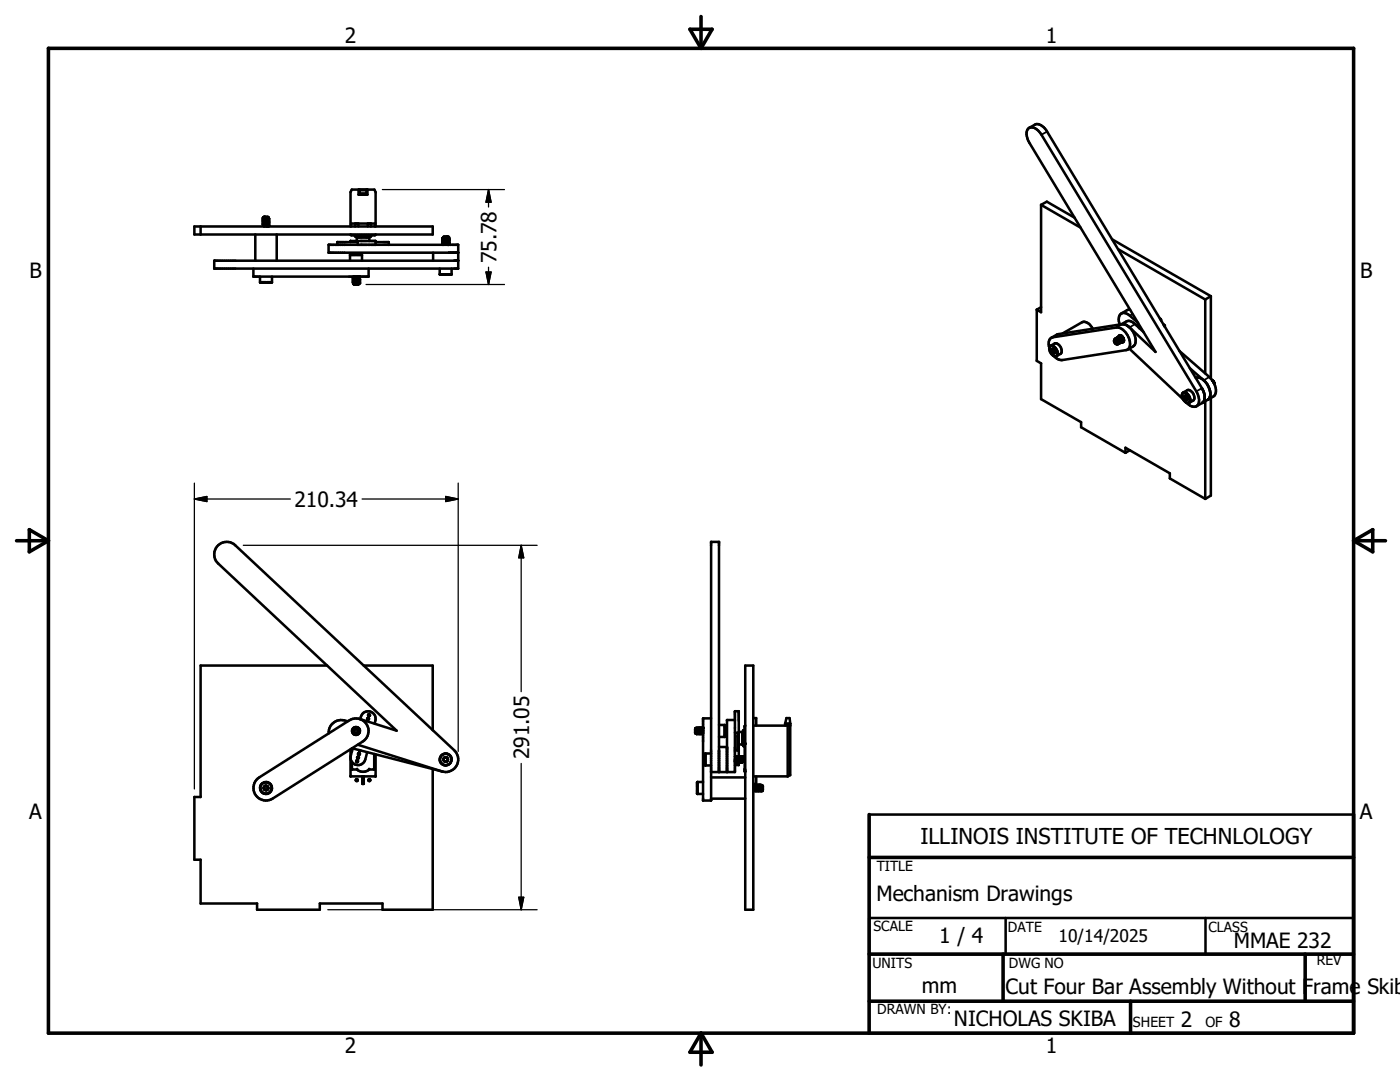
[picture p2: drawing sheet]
<svg xmlns="http://www.w3.org/2000/svg" width="279mm" height="216mm" viewBox="0 0 279 216" stroke-linecap="round" stroke-linejoin="round" font-family="sans-serif">
<g fill="none" stroke="#000" stroke-width=".51">
<path d="M71.6 38.8h1.7M71.8 38l-.2-.2v1M71.8 38.6h1.3M71.8 38h1.3M71.8 38v.6M71.8 38.6l-.2 .2M73.1 38l.2-.2v1M73.1 38v.6M73.1 38.6l.2 .2M205.4 25.5l1.1-.6a2.12 2.12 0 0 1 2.5 1.4l30.9 51.2a2.29 2.29 0 0 1 0 2.9M38.8 45.2h47.6v1.6h-47.6zM40 45.2v1.6"/>
<path d="M50.6 53.6v1.6h23v-1.6M51 46.8v5.2M51.9 56.3h2.4M51.9 55.2v1.1M52.5 43.5h.1M52.5 44l.2 .1M52.5 44.3l.2 .1M52.5 44.8l.2 .1M52.5 44.8h.1M52.5 44.5h.1M52.5 43.5l.2 .1M52.5 43.8l.2 .1"/>
<path d="M52.5 44.6l.2 .1M52.5 43.7h.1M52.5 43.4h.1M52.5 43.4v.1M52.6 45l.1 .1M52.6 43.3h.9l.1 .1M52.6 43.3l.1 .1M52.7 43.6h.1M52.7 43.9h.1M52.7 44.1v.1M52.7 44.4h.1M52.7 44.7h.1"/>
<path d="M52.7 44.9v.1M52.7 45.1v.1M52.7 45.1l.8 .1M52.7 45h-.1M52.7 44.7l-.2 .1M52.7 44.4l-.2 .1M52.7 44.2l-.2 .1M52.7 43.9l-.2 .1M52.7 43.6l-.2 .1M52.7 43.4h-.2M52.7 43.7h-.2M52.7 43.8v.1"/>
<path d="M52.7 43.3h.1M52.8 44.4h-.1M52.8 43.4h-.2M52.8 44.9l-.2 .1M52.9 44.4h.8M52.9 44.8h-.3M52.9 44h-.4M53 43.9h.7l-.2 .1M53 43.3l-.3 .1M53 44.2l-.5 .1M53.1 43.8h-.4M53.2 44.5l-.7 .1"/>
<path d="M53.2 45.1h.1M53.3 44.1l-.6 .1M53.3 44.4h-.6M53.3 44.9h-.6M53.4 43.6l-.5 .1M53.4 43.6h.3l-.2 .1M53.4 44.5h-.9M53.4 43.7h-.7M53.4 45.1h-.1M53.5 43.5l-.8 .1M53.5 43.5h.1M53.5 43.7v.1"/>
<path d="M53.5 44h.1M53.5 44.5v.1M53.5 44.8l-.6 .1M53.5 44.5l-.8 .2M53.5 44.6l-.8 .1M53.5 44.8h-.2M53.5 44h-.2M53.5 43.7l-.3 .1M53.5 44.8l.2 .1M53.5 44l-.8 .1M53.5 43.8h-.7M53.5 43.5l.2 .1"/>
<path d="M53.5 43.8l.2 .1M53.5 44l.2 .1M53.5 44.6l.2 .1M53.5 43.4l-1 .1M53.6 44.7l-1.1 .1M53.6 43.9l-1.1 .1M53.6 43.4h-.1M53.6 43.4l-.1 .1M53.6 44.2l-1.1 .1M53.7 44.7h-.6M53.7 44.4l-.3 .1M53.7 44.2l-.4 .1"/>
<path d="M53.7 44.2h-.6M53.7 44.9l-1 .1M53.7 44.7h.1M53.7 44.4h.1M53.7 44.1h.1M53.7 43.9h.1M53.7 43.9h-.1M53.7 43.6h.1M53.7 44.7l-.2 .1M53.7 44.4l-.2 .1M53.7 43.6h-.2M53.7 44.1v.1"/>
<path d="M53.7 44.9l-.4 .2M54.3 55.2v1.1M55.2 46.8v5.2M67.3 48.8v-.5h4.1v.5M69.8 50.9h2.4M69.8 50.9v1.1M70 45.2v-6.9l.2-.5h4.5l.3 .5v6.9M70 48.3v-.2h5v.7M70 46.8l.1 .1h4.7l.2-.1M70.1 45.2v-.6h4.7v.6M70.4 55.3l.2 .2M70.4 55.6h.1"/>
<path d="M70.4 55.9h.1M70.4 56.1l.2 .2M70.4 56.4h.1M70.5 55.3h.1M70.5 55.9h1M70.5 56.4l.1 .1M70.5 55.6l.1 .1M70.5 56.6l.1 .2h.9v-.1M70.5 56.4h.2M70.5 56.4h.1M70.5 55.6h.1M70.6 55.9h-.1"/>
<path d="M70.6 55.7v.1M70.6 56.3h.1M70.6 56.5l-.1 .1M70.6 55.2l-.1 .1M70.6 55.5l-.1 .1M70.6 55.8l-.1 .1M70.6 56.3l-.1 .1M70.7 55.2h-.1M70.7 56.7h.1M70.8 56l-.3 .1M70.8 55.4l-.2 .1M70.8 46.9l.1 .3h3.1l.1-.3"/>
<path d="M70.8 56.7h.4M70.8 56.7h.1M70.9 44.6v.6M70.9 55.3h-.4M70.9 56.5h-.3M71 56.1h-.5M71.1 47.2v.1h2.7v-.1M71.1 56.3l-.4 .1M71.1 55.5l-.6 .1M71.2 48.1v-.7h2.5v.7M71.2 55.8l-.7 .1M71.2 55.4l-.6 .1"/>
<path d="M71.4 55.6l-.8 .2M71.4 56.4l-.8 .1M71.4 55.9l-.5 .1M71.4 56.7h.1M71.5 56.7h-.1M71.5 56.2l-.9 .1M71.5 56.7h-.4M71.5 55.4h-.6M71.5 55.3l.2 .2M71.5 55.9l.2 .1M71.5 55.3l-.2 .1M71.5 56.1l-.9 .2"/>
<path d="M71.5 55.6l-.9 .1M71.5 56.6l-.7 .1M71.5 56.4l-.5 .1M71.5 55.9h-.1M71.5 55.3v.1M71.5 55.6l.2 .1M71.5 56.1l.2 .2M71.5 56.4l.2 .1M71.5 56.7h.1M71.5 44.6v.6M71.6 55.2l-1.1 .1M71.6 56.6h-.1"/>
<path d="M71.6 55.5h-.4M71.6 55.5h.1M71.6 55.5l-1 .1M71.6 56l-1 .1M71.6 56.3l-1 .1M71.6 55.2l-.5 .1M71.6 55.7l-.3 .1M71.6 56.3h-.3M71.6 56.3h.1M71.6 56.5l-.1 .1M71.6 56.6h-1.1M71.7 55.8h-1.1"/>
<path d="M71.7 56l-.5 .1M71.7 55.2h-.1M71.7 56.5l-.1 .1M71.7 55.2l-.2 .1M71.7 55.5l-.2 .1M71.7 55.8l-.2 .1M71.7 56l-.2 .1M71.7 56.3l-.2 .1M71.7 56.6l-.2 .1M71.8 47.3v.1M72.2 50.9v1.1M73.2 47.3v.1"/>
<path d="M73.4 44.6v.6M74 44.6v.6M75 48.3h2.6v.5M86.4 50.4v1.6M87.8 53.6v1.1M87.8 54.7h2.3M88.3 47.5v.1M88.3 48.1l.2 .1M88.3 48.3h.1M88.3 48.6h.1M88.3 48.8h.1M88.3 48l.1 .1"/>
<path d="M88.3 47.6l.2 .1M88.3 47.8l.2 .1M88.3 48.6l.2 .1M88.4 48.3l.1 .1M88.4 47.3l.9-.1 .2 .2M88.4 47.3l.1 .1M88.5 48.6h-.1M88.5 47.7h.1M88.5 47.9h.1M88.5 48.4v.1M88.5 48.5l-.2 .1 .9-.1M88.5 47.4l-.2 .1h1"/>
<path d="M88.5 48.7h.1M88.5 48.7l-.2 .1M88.5 48.2l-.2 .1M88.5 47.9l-.2 .1M88.5 47.7l-.2 .1M88.5 47.6v.1M88.6 47.7h-.1M88.6 47.9h-.1M88.6 47.3l-.1 .1M88.6 47.5h-.3M88.7 47.8h-.3M88.7 48.2h-.2"/>
<path d="M88.7 47.7h.8l-.1 .1M88.7 48.4h-.2M88.8 48l-.4 .1M88.8 47.3l-.3 .1M88.8 48.7h-.2M88.9 48.3h-.6M88.9 47.3h.3h-.1M88.9 48.8h-.2M89 47.6l-.4 .1M89 47.3h-.3M89.1 48.1l-.6 .1M89.3 48.4h-.5"/>
<path d="M89.3 47.5l-.2 .1M89.3 48.1h-.1M89.3 48.1h-.6M89.3 48.1h.1M89.3 47.6h.1M89.3 47.3l-.4 .2M89.3 48.4l-.8 .1M89.3 47.3h-.9M89.3 47.6h-.8M89.3 48.6l-.8 .1M89.4 48.6h-.5M89.4 48.1l.1 .1"/>
<path d="M89.4 48.6l.1 .1M89.4 48.3h-.1M89.4 47.8l-.8 .1M89.4 47.7l-1.1 .1M89.4 47.3h-.1M89.4 47.8l-.9 .1M89.4 48.3l-.1 .1M89.4 48.6h-.1M89.4 47.8h.1M89.4 48v.1M89.4 48.3h.1M89.4 48.6h.1"/>
<path d="M89.4 47.6h.1M89.4 47.8l.1 .1M89.4 48.3l.1 .1M89.4 48h-1M89.5 48.2l-1.1 .1M89.5 48.7l-.5 .1M89.5 47.4l-.9 .1M89.5 48.4l-.3 .1M89.5 47.7h-.1M89.5 47.4l-.1 .1M89.5 48.7l-1.1 .1h.2M89.5 48.5h-1"/>
<path d="M89.5 47.6v.1M89.5 47.9v.1M89.5 48.2h-.4M89.5 48h-.5M89.5 48.7l-.1 .1M89.5 48.5l-.1 .1M89.5 48.2l-.1 .1M89.5 48l-.1 .1M90.1 53.6v1.1M91.4 50.4h-25.8v-1.6h25.8v4.8h-48.6v-1.6h48.6M207.8 40.9l1.1-.7 5.6 3.2M207.8 40.9l7.9 4.5"/>
<path d="M207.8 40.9v21.4l-.9-.5M221.9 47.8l19.8 11.3M223.2 49.7l17.3 10.1M240.5 59.8v14.7M241.7 59.1l-1.2 .7M241.7 59.1v16.4M206.9 61.8v10.2l.9 .5v7.1l8 4.6v1.1l8.8 5.1M207.8 61.3l-.9 .5M209.5 69.2a.77 .77 0 0 1 1.3 .4 .92 .92 0 0 1-.2 1.5l-.4-.1M209.5 69.2a1.57 1.57 0 0 0 .8 1.8M209.5 69.2a.89 .89 0 0 1 1.4 .7 .64 .64 0 0 1 .1 .8 .64 .64 0 0 1-.7 .3M209.7 69l.8-.5a1.37 1.37 0 0 1 1.2 2.1l-.9 .5"/>
<path d="M209.9 67.4l12.9-2.1a3.1 3.1 0 0 1 2.7 2.9 1.22 1.22 0 0 1-.8 1.7l-12.7 1.9-.9-.2-.7-.5M209.9 69.8l.1 .4M210 70.2l.3 .3M210.1 69.6l-.2 .2M210.1 69.6l.3 .3 .1 .4M210.1 69.6v.1M210.1 69.7l-.2 .1M210.2 69.7l-.3 .1M210.4 70.4l-.1 .1M210.5 70l-.5 .2M210.5 70.3l-.2 .2M210.5 70.3v.1"/>
<path d="M210.5 70.2v.1M218.1 65.6a1.92 1.92 0 0 0-2.2-1.3l-3.8 2.2M222.4 67.9l.3-.1 .4 .3M222.5 67.8l.3 .2M222.5 67.8l-.1 .1M222.5 67.8l.3 .1M222.6 68.6l.3 .1M222.7 67.5h.2M222.7 67.5l-.1 .1M222.8 67.9l.2 .5M222.8 68l.2 .4M222.8 67.5h.1"/>
<path d="M222.9 67.6l-.4 .1M222.9 67.4h.2M222.9 67.4l-.1 .1M222.9 67.5l.1 .1M222.9 67.4l-.2 .1M222.9 67.4l.2 .1M223 67.6l.1 .1M223 67.6l.3 .3M223 67.4h-.1M223 68.4l-.1 .3M223 68.4v.1M223.1 67.3h.1"/>
<path d="M223.1 67.4l.3 .3M223.1 67.3l-.1 .1M223.1 68l.1 .1M223.1 68a.38 .38 0 0 0-.5-.4 .38 .38 0 0 0-.3 .5l.3 .5a.33 .33 0 0 0 .4-.3 .33 .33 0 0 0-.3-.4l-.4 .1M223.1 67.5l.3 .2M223.1 67.9v.1M223.1 68.1l.1 .2M223.2 67.3l.3 .2 .3 .4M223.2 68.1v.3M223.2 67.3h-.1M223.2 67.3a.84 .84 0 0 1 .6 .9M223.2 67.8l.1 .1"/>
<path d="M223.2 68.1v.1M223.2 67.2l.1-.2a.8 .8 0 0 1 1 .9M223.2 68.3v.3M223.2 68.6l-.3 .1M223.2 67.2l.3 .1 .4 .4M223.2 68.5l-.1 .1M223.2 67.2v.1M223.3 67.9l.1 .5M223.3 67.9l.1 .2M223.3 68.5l-.1 .1M223.4 67.2l-.2 .1M223.4 67.7l.2 .3"/>
<path d="M223.4 67.7l.2 .6M223.4 68v.1M223.4 68.5h-.1M223.4 68.1v.2M223.4 68.4v.1M223.4 67.2l.4 .3M223.5 67.1l-.1 .1M223.5 67.8l.1 .2M223.6 68v.3M223.6 68.3l-.2 .2M223.6 67.6l.2 .4-.1 .3M223.6 68.3l-.1 .1"/>
<path d="M223.6 67.1l.3 .2M223.6 67.1l-.2 .1M223.6 67.1l.2 .2M223.7 68.3l-.1 .1M223.7 67.4l.3 .5M223.8 64.7l1-.5a1.53 1.53 0 0 1 1.7 .5l1.7 1.6M223.8 67.5v.1M223.8 68.2l-.1 .1M223.8 67l.1 .1M223.8 67.1h-.3h.1M223.8 67.1l.1 .1M223.9 67.3l.1 .1"/>
<path d="M223.9 67.6v.1M223.9 67.7v.1M223.9 68.2l-.1 .1M223.9 67.2l.3 .4M223.9 67.4l.3 .4M223.9 67.3l.3 .4M223.9 67.8v.3M223.9 68.1v.1M224 67.4l.2 .5M224 67.9l-.1 .3M224.1 68.1h-.1M224.1 68l-.2 .1"/>
<path d="M224.2 67.9l-.1 .1M224.2 67.9l-.1 .2M224.2 67.6h.1M224.2 67.6v.2M224.2 67.8l.1 .1M224.2 67.8v.1M224.3 67.8h-.1M224.3 67.9l-.1 .4h-.4M224.4 64.7l1 .6 5.2 4.9-25.2-41.7a2.43 2.43 0 0 1-.1-2.9 1.81 1.81 0 0 1 2.3 1l31.2 51.5a2.38 2.38 0 0 1 .1 2.9 1.54 1.54 0 0 1-2.1-.6M224.4 64.7l-13.3 2-1.6 1-.2 .7 .1 1M224.4 64.7a3.5 3.5 0 0 1 2.1 4.1l-1.5 1M225.4 69.6l10.7 10.1"/>
<path d="M225.5 61.8l-.6 .1-1.1 .7M226.7 64.8l.2 .1M226.8 64.9h.1M226.8 64.9l.6 .6M226.9 64.9l.5 .6M227.1 64.4l-1.6-1.4a1.27 1.27 0 0 0-2.1-.1l-.1 .8 .2 1.1M231.5 63.6l.2 .3M232.4 65.1l-.2-.4 .3 .2v.3M235.4 70l5.9 5.2a3.3 3.3 0 0 1 1.2 3.6l-1.5 1M236 78.5a.82 .82 0 0 1 1.2 .5 .82 .82 0 0 1-.2 1.4h-.2M236.1 78.3l.8-.4a1.37 1.37 0 0 1 1.2 2l-.8 .5M236.4 79.3l.2 .4"/>
<path d="M236.5 79h.1M236.5 79l-.1 .3M236.6 79.7l.3 .1M236.6 79l.4 .5M236.6 79h.1l-.3 .3M237 79.6l-.1 .2M237 79.6l-.1 .1M237 79.4l-.4 .3M237 79.5v.1M237.5 73.5l3.2 2.9M238.6 75.4a2.76 2.76 0 0 1 2.8 2.3l.1 .3M240.9 76.6a2.42 2.42 0 0 1 .1 3.2"/>
<path d="M241 79.8l-1.1 .6M241.5 78.3v.4M241.7 79.4v19.5l-1.2 .6M242 75.9l.3 .3M242 76l.1 .1M242 76l.2 .2M242 76h.1M242.1 76.1l.1 .1M242.2 76.1l.1 .3M242.2 76.2l.1 .2M242.2 76.2l.1 .3v-.1M242.3 76.4h.1"/>
<path d="M224.6 90.4v-1.1l8.9 5.1v1.1l7 4M225.5 89.8l-.9 .6M236.7 80.3a.56 .56 0 0 0 .7 0 .56 .56 0 0 0 .2-.7 1.27 1.27 0 0 0-1.5-1.2 1.47 1.47 0 0 0 .7 2M239.9 80.4l-1.1 .7M240.5 80v19.5M65.3 132.8h-25.3v26.2h-1.2v12.5h1.2v8.8h11.3v1.2h12.5v-1.2h12.5v1.2h10.1v-28.1M72.6 132.8h13.8v12.9M148.7 132.8h1.6v48.7h-1.6zM51.2 155.6l.5-.5 18-11.4a2.5 2.5 0 0 1 3.5 .8 2.5 2.5 0 0 1-.8 3.5l-18 11.3a2.5 2.5 0 0 1-3.2-.4 2.5 2.5 0 0 1 0-3.3zM52.6 157.2l.2 .4M52.8 157.6l.4 .1M52.9 156.8l-.3 .4"/>
<path d="M52.9 156.8l.5 .1M53.4 156.9l.1 .4M53.5 157.3l-.3 .4M69.4 143.9a2.61 2.61 0 0 0-3.8 2.4M70 149.5v5.4h5M70 154.9h.1M70.1 154.8l-.1 .1M70.2 149.9v-.6l18.1 4.7M70.2 152v1.5h1M70.3 153.4l-.1 .1M70.4 149.3l-.4 1.5a1.5 1.5 0 0 0 1.1 1.8 1.5 1.5 0 0 0 1.8-1.1l.4-1.4M70.9 145.4a.41 .41 0 0 0-.2 .7 .41 .41 0 0 0 .7 0 .41 .41 0 0 0-.3-.7"/>
<path d="M70.9 145.4l-.2 .1 .3-.2 .5 .2M71 145.2a.61 .61 0 0 0-.5 .8 .61 .61 0 0 0 .8 .4 .61 .61 0 0 0 .3-.9M71 145.2l.6 .3M71.1 145.2a.55 .55 0 0 0-.7 .5 .55 .55 0 0 0 .5 .6 .55 .55 0 0 0 .6-.4l-.2-.4-.4-.1M71.2 153.5a1.89 1.89 0 0 0 2.5 0M71.3 153.4l-.1 .1M71.5 145.5h.1M71.7 149.7l.1 .2 .2-.1M71.8 143.5l7.4 2.3-35.7-33.4a2.49 2.49 0 0 1-.1-3.5 2.49 2.49 0 0 1 3.6-.1l43.7 40.9a2.51 2.51 0 0 1 .4 3.1 2.51 2.51 0 0 1-2.9 1.1l-16.8-5.3M71.9 143.5a1.53 1.53 0 0 1 1.7-1.6 1.53 1.53 0 0 1 1.3 1.9l-.1 .6M72.3 154.9v1.5h.3v-1.5M72.3 156h.3"/>
<path d="M72.3 154.9v1.5M73.6 153.4l.1 .1M73.7 153.5h.1M74.6 153.4l.1 .1M74.7 150.5v3h-1M74.8 154.8l.2 .1M75 150.5v4.4M88.5 151.6l.3 .4M88.6 151.2l-.1 .4M89.1 151.1l-.5 .1M89.1 151.1l.3 .4M89.2 151.9l-.4 .1"/>
<path d="M89.4 151.6l-.2 .3M89.4 151.5l-.2 .4M89.8 152.3a1.13 1.13 0 0 0-.5-1.8 1.13 1.13 0 0 0-1.5 1.2 1.13 1.13 0 0 0 1.8 .8M138.7 145.4v.9h.2M138.8 145.4h.1M138.8 145.4v.1M138.8 145.6v.3M138.8 145.4v.9M138.8 145.5l.1 .8M138.8 145.3v.1M138.9 145.3v.2M138.9 146v.3"/>
<path d="M138.9 146.3h.1M138.9 145.2l-.1 .1M138.9 146.3l.1 .1M138.9 145.3l.1 1M138.9 145.3l.1 .1M138.9 145.2l.1 .2M139 145.7v.7M139 145.4h.1M139 145.4l.1 .9M139 146.3v.1M139 146.4v.1M139.1 145.4l.1 .9"/>
<path d="M139.1 146.4l-.1 .1M139.1 145.2h.1M139.1 146.3h.1M139.1 145.2l-.1 .2M139.2 145.2v.2M139.2 146.3l-.1 .1M139.2 156h1.1M139.2 158.4h1.1M139.2 145.3h.1M139.2 145.3v.8M139.2 156v2.4M139.2 145.2l.1 .2"/>
<path d="M139.2 145.5l.1 .9-.1-.1M139.3 146.2v.3M139.3 145.4h.1M139.3 145.4v.3M139.3 145.4l.1 .8M139.4 145.8v.5M139.4 146.3h.1M139.4 145.3h.1M139.4 146.2v.1M139.4 146.3l-.1 .1M139.4 145.2l-.1 .2M139.4 146.3l.1 .1"/>
<path d="M139.4 145.2l.1 .2M139.5 145.4v.8M139.5 145.3v.6M139.5 146.2v.2M139.5 146.1l.1 .3M139.5 145.4h.1M139.5 145.4l.1 .2M139.6 145.4l.1-.2 .1 .2M139.6 145.4l.1 .9M139.6 145.7l.1 .6M139.7 146.3l-.2 .1M139.7 146.3h.1"/>
<path d="M139.7 145.3v.2M139.7 146.3l.1 .1M139.7 145.3h.1M139.7 145.3l.1 .9M139.8 145.5v.9M139.8 146.2v.3M139.8 146.4h.1M139.9 145.4v-.2l.2 .2M139.9 145.4v.3M139.9 145.4v.9M139.9 145.8l.1 .5M139.9 146.3h.1"/>
<path d="M140 145.3v.1M140 146.3h.1M140 146.3l-.1 .1M140 145.3h.1M140 146.3l.1 .1M140 145.4v.8M140 145.3v.8M140 146.2l.1 .2M140.1 146.1v.3M140.1 145.4h.1M140.1 145.4l.1 .8M140.1 145.4l.1 .9"/>
<path d="M140.1 146.4v.1M140.2 146.3h.1M140.2 145.3v.1M140.2 146.2v.1M140.2 146.3l-.1 .1M140.2 145.2l-.1 .2M140.2 145.4l.1 .4M140.2 146.3l.1 .1M140.3 145.4v.1M140.3 145.2v.2M140.3 145.6v.1M140.3 146.1v.1"/>
<path d="M140.8 150.3v2.4M140.8 152.7h1.1M140.8 150.3h1.1M141.9 143.3h-1.6v16.4h1.6v-51.6h1.6v46M141.9 155.1h6.8M141.9 159.4h6.8M143.5 149.1h1.6M143.5 144.7h1.1M143.5 147h1.1M144.6 144.7v2.3M146.7 146.2h.5v3.5h-.5M146.7 143.7h-1.6v10.4"/>
<path d="M146.7 151.8v.1M146.7 151.5v.1M146.7 151.7v.3M146.7 152h.1M146.7 151l.1 .3M146.7 150.9v.1M146.7 152v.1M146.7 151l.1 .9M146.7 152l.1 .2 .2-.2M146.7 151l.1 .1M146.8 151.5v.6M146.8 152.1h.1"/>
<path d="M146.8 151.1l.1 .5M146.8 152l.1 .1M146.8 151.1h.1M146.9 151.1h.1M146.9 151.1l.1 .8M146.9 151.7l.1 .2M147 151v.2M147 151.9v.1M147 152l.1 .2 .2-.2M147 151h.1M147 151l.1 .9M147 150.9l-.1 .2"/>
<path d="M147 151l.1 .1M147.1 151.2v.9M147.1 152.1h.1M147.1 151.9v.2M147.2 151.1v.8M147.2 151.1v.3M147.2 151.5l.1 .4M147.2 150.9h.1M147.2 151.9l.1 .1M147.2 150.9v.2M147.3 151v.1M147.3 152h.1"/>
<path d="M147.3 151.9v.1M147.3 150.9v.7M147.3 151h.1M147.3 152l.1 .2M147.3 151l.1 .1M147.3 151.1l.1 1v-.3M147.4 151.1l.1 .9M147.4 152.2h.1M147.4 151.1h.1M147.4 152.1v.6h-.7M147.4 146.1h.7v2.4h-.7M147.4 151.1v-9.2h-.7v12.2h-4.8"/>
<path d="M147.5 152h.1M147.5 150.9l-.1 .2M147.5 152l-.1 .2M147.5 151l.1 .2M147.5 152l.1 .2 .2-.2M147.6 151.3v.6M147.6 151.8v.3M147.6 152.1h.1M147.6 152l.1 .1M147.6 151.1h.1M147.7 151.1l-.1-.1v.7M147.7 151.1l.1 .8"/>
<path d="M147.8 150.9h.1M147.8 151.9v.1M147.8 152h.1M147.8 150.9l-.1 .2M147.8 151v.1M147.8 152l.1 .2M147.8 151h.1M147.8 151l.1 .1M147.8 151.1l.1 .6M147.8 151.2l.1 .9M147.9 151.8v.3M147.9 152.2h.1"/>
<path d="M147.9 151.1l.1 .3M147.9 151.1h.1M147.9 151.1l.1 .8M148 151.5v.4M148 151.9v.1M148 151h.1M148 152h.1M148 151.9l.1 .1M148 150.9l-.1 .2M148 152l-.1 .2M148.1 152v.1M148.1 151v1.1"/>
<path d="M148.1 151l.1 .2M148.1 151l.1 .1M148.1 152.1h.1M148.1 146.6h.1M148.1 148h.1M148.2 151.1h.1M148.2 151.2v.3zM148.2 151.1v.1M148.2 151.1l.1 .8-.2 .2M148.3 145.9h-.1v2.8h.1M148.6 153.5h.1M148.6 145.7h-.3v3.2h.3"/>
<path d="M148.7 148.4h.1M148.7 144.8l-.1 .1v9.1h.1M150.3 154.9h6.9M150.3 144.8h7.4M150.3 143.3h.6v1.5M150.3 157.7h.1M150.3 156.8h.1M150.4 156.8v.9M150.4 156.8v.1M150.4 157.7h.1M150.4 156.8l.2 .9M150.4 157l.1 .7"/>
<path d="M150.4 157.5l.1 .2M150.4 157.2v-.1v.2M150.4 157.3l.1 .1M150.5 157.7l.1 .1M150.6 156.7v1.1M150.6 156.7l-.2 .1M150.6 156.7v.1M150.6 156.8l.1 .1M150.6 156.8h.1M150.7 156.8l.1-.2v.2M150.7 156.8h.1M150.7 156.9l.1 .8"/>
<path d="M150.7 156.8v.5M150.7 157.4l.1 .3M150.8 157.7l-.2 .1M150.8 157.7h.1M150.8 157.7l.1 .1 .1-.1M150.8 157l.1 .8M150.9 157.7v.1M150.9 157.8h.1M150.9 156.8h.1M150.9 154.9v1.5h-.6M150.9 156.8l-.1-.2 .1 1M150.9 156.8l.1 .8"/>
<path d="M151 156.6h.1M151 157.7h.1M151 156.6l-.1 .2M151 156.6l.1 .2M151 157.6v.1M151 157.7l.1 .1M151.1 156.6v.1M151.1 156.7h.1M151.1 156.6l.1 .2M151.1 156.7v.7M151.1 156.9v.9M151.1 157.6l.1 .2"/>
<path d="M151.2 157.8h.1M151.2 156.8v.3M151.2 156.8h.1M151.2 156.8l.1 .8M151.2 157.2l.1 .4M151.3 157.6v.1M151.3 157.7h.1M151.3 157.7l-.1 .1M151.3 156.7l-.1 .1M151.3 157.7l.1 .1 .2-.1M151.3 156.7l.1 1.1M151.4 157.8h.1"/>
<path d="M151.4 156.8l-.1-.2 .2 1.2M151.4 156.8l.1 .5M151.4 156.8h.1M151.5 156.8l.1-.2v.2M151.5 156.8h.1M151.5 156.8l.1 .8M151.5 157.4l.1 .2M151.6 156.6h.1M151.6 157.6v.1M151.6 157.7l.1 .1 .1-.1M151.6 156.6v.1M151.6 156.7l.1 .9"/>
<path d="M151.6 156.6l.1 .2M151.6 156.9l.1 .9M151.7 157.8h.1M151.7 157.6v.2M151.7 156.8h.1M151.7 156.8l.1 .8M151.7 156.8l.1 .3M151.8 157.2v.4M151.8 156.6h.1M151.8 157.6v.1M151.8 156.6l-.1 .2M151.8 156.6l.1 .1"/>
<path d="M151.8 157.7h.1M151.8 157.6l.1 .1M151.9 156.6v.7M151.9 156.6v.1M151.9 157.7l.1 .1M151.9 156.6l.1 .2M151.9 156.8l.1 1-.1-.3M152 157.8h.1M152 156.8l.1 .9M152 156.8h.1M152 156.8l.1 .8M152.1 156.7h.1"/>
<path d="M152.1 156.7l.1 .1v.9M152.1 156.7l-.1 .1M152.1 156.7l.1 1M152.1 157.7h.1M152.1 157.7l-.1 .1M156.7 144.4l.2-1.1h.7l.1 1.1M156.7 144.4v.4M156.7 144.4h1M157.2 144.8v10.1M157.7 144.4v10.3l-.5 .2M173.5 162.5h96.6M173.5 183.2h96.6v7.2h-96.6z"/>
<path d="M200.7 183.2v7.2M240.6 183.2v7.2M173.5 206.2h96.6"/>
<circle cx="53.1" cy="157.2" r="1.13"/>
<circle cx="53.1" cy="157.2" r="1.19"/>
<circle cx="71" cy="145.8" r=".8"/>
<circle cx="71" cy="145.9" r=".73"/>
<circle cx="71.2" cy="155.7" r=".2"/>
<circle cx="71.3" cy="151.9" r=".19"/>
<circle cx="71.4" cy="151.2" r=".19"/>
<circle cx="71.6" cy="150.4" r=".19"/>
<circle cx="73.5" cy="143.4" r=".19"/>
<circle cx="73.7" cy="142.7" r=".19"/>
<circle cx="73.7" cy="155.7" r=".2"/>
<circle cx="88.9" cy="151.5" r="1.19"/>
</g>
<g fill="#000">
<circle cx="52.5" cy="44.6" r=".25"/>
<circle cx="52.5" cy="44.3" r=".25"/>
<circle cx="52.5" cy="43.8" r=".25"/>
<circle cx="52.6" cy="45" r=".25"/>
<circle cx="53.5" cy="45.1" r=".25"/>
<circle cx="70.5" cy="55.6" r=".25"/>
<circle cx="70.5" cy="56.4" r=".25"/>
<circle cx="70.5" cy="56.2" r=".25"/>
<circle cx="70.6" cy="55.2" r=".25"/>
<circle cx="71.5" cy="56.7" r=".25"/>
<circle cx="71.7" cy="56.3" r=".25"/>
<circle cx="71.7" cy="56" r=".25"/>
<circle cx="71.7" cy="55.7" r=".25"/>
<circle cx="71.7" cy="55.2" r=".25"/>
<circle cx="71.7" cy="56.5" r=".25"/>
<circle cx="88.3" cy="48.3" r=".25"/>
<circle cx="88.3" cy="47.8" r=".25"/>
<circle cx="88.3" cy="47.5" r=".25"/>
<circle cx="88.3" cy="48.6" r=".25"/>
<circle cx="88.3" cy="48" r=".25"/>
<circle cx="88.4" cy="47.3" r=".25"/>
<circle cx="88.5" cy="47.4" r=".25"/>
<circle cx="89.4" cy="47.3" r=".25"/>
<circle cx="89.4" cy="48.8" r=".25"/>
<circle cx="89.5" cy="47.4" r=".25"/>
<circle cx="89.5" cy="47.7" r=".25"/>
<circle cx="89.5" cy="48.7" r=".25"/>
<circle cx="89.5" cy="47.9" r=".25"/>
<circle cx="89.5" cy="48.2" r=".25"/>
<circle cx="89.5" cy="48.4" r=".25"/>
<circle cx="223.7" cy="68.3" r=".25"/>
<circle cx="138.8" cy="145.4" r=".25"/>
<circle cx="138.8" cy="146.4" r=".25"/>
<circle cx="138.9" cy="145.2" r=".25"/>
<circle cx="139.4" cy="145.2" r=".25"/>
<circle cx="139.7" cy="145.2" r=".25"/>
<circle cx="140.2" cy="145.2" r=".25"/>
<circle cx="146.7" cy="150.9" r=".25"/>
<circle cx="147" cy="150.9" r=".25"/>
<circle cx="147.2" cy="152.2" r=".25"/>
<circle cx="147.4" cy="152.2" r=".25"/>
<circle cx="147.5" cy="150.9" r=".25"/>
<circle cx="147.9" cy="152.2" r=".25"/>
<circle cx="148" cy="150.9" r=".25"/>
<circle cx="148.2" cy="151.1" r=".25"/>
<circle cx="148.6" cy="153.9" r=".25"/>
<circle cx="148.6" cy="148.4" r=".25"/>
<circle cx="150.5" cy="157.7" r=".25"/>
<circle cx="150.7" cy="157.8" r=".25"/>
<circle cx="150.8" cy="156.6" r=".25"/>
<circle cx="151.2" cy="157.8" r=".25"/>
<circle cx="151.3" cy="156.6" r=".25"/>
<circle cx="151.6" cy="156.6" r=".25"/>
<circle cx="151.7" cy="157.8" r=".25"/>
<circle cx="152" cy="157.8" r=".25"/>
</g>
<path d="M209 26.3l-1.2 .6M211.2 66.7l-1.1 .6M223.9 64.7l-1.1 .6M226.1 62.7l-.6 .3M226.5 64.7l-1.1 .6M239.9 77.5l-1.1 .6M241.3 75.2l-1.1 .7" fill="none" stroke="#000" stroke-width=".36"/>
<g fill="none" stroke="#000" stroke-width=".71">
<path d="M9.7 9.6h260.4v196.6h-260.4zM137.7 5.8h4.4l-2.2 3.8zM139.9 3.3v6.3M3.3 107.9h6.4M5.8 105.7l3.9 2.2-3.9 2.2zM270.1 107.9h6.4M270.1 107.9l3.9-2.2v4.4zM173.5 171.1h96.6M173.5 162.5v43.7M173.5 190.4h96.6M173.5 199.8h96.6M200.2 190.4v9.4"/>
<path d="M225.6 199.8v6.4M260.5 190.4v9.4M139.9 206.2v6.3M139.9 206.2l2.2 3.8h-4.4z"/>
</g>
<g fill="none" stroke="#000" stroke-width=".25">
<path d="M76.3 37.8h24.4M97.5 37.8v3.5M97.5 37.8l.5 2.5h-1zM73.1 56.8h27.6M97 54.3h1l-.5 2.5zM97.5 53.3v3.5M38.8 99.6h19.1M38.8 99.6l2.5-.5v1zM38.8 96.4v61M72.3 99.6h19.1M89 99.1l2.4 .5-2.4 .5zM91.4 96.4v53.5"/>
<path d="M48.6 108.8h58.6M104 108.8v29.2M104 108.8l.5 2.5h-1zM104 152.3v29.2M103.5 179h1l-.5 2.5zM65.4 181.5h41.8"/>
</g>
<path d="M97 54.3h1l-.5 2.5zM97.5 37.8l.5 2.5h-1zM38.8 99.6l2.5-.5v1zM89 99.1l2.4 .5-2.4 .5zM104 108.8l.5 2.5h-1zM103.5 179h1l-.5 2.5z" fill="#000" stroke="#000" stroke-width=".25"/>
<text font-size="4.4" x="183.7" y="168.4">ILLINOIS INSTITUTE OF TECHNLOLOGY</text>
<g font-size="4.2">
<text x="68.8" y="8.7">2</text>
<text x="208.7" y="8.7">1</text>
<text x="99.1" y="52.5" transform="rotate(-90 99.1 52.5)">75.78</text>
<text x="5.9" y="55.5">B</text>
<text x="271.4" y="55.5">B</text>
<text x="58.8" y="101.1">210.34</text>
<text x="105.6" y="151.5" transform="rotate(-90 105.6 151.5)">291.05</text>
<text x="5.8" y="163.4">A</text>
<text x="271.4" y="163.4">A</text>
<text x="174.9" y="179.7">Mechanism Drawings</text>
<text x="187.5" y="188.3">1 / 4</text>
<text x="246.2" y="189.2">MMAE 232</text>
<text x="184" y="198.2">mm</text>
<text x="200.7" y="198.4">Cut Four Bar Assembly Without Frame Skib</text>
<text x="190.4" y="204.7">NICHOLAS SKIBA</text>
<text x="235.7" y="205">2</text>
<text x="245.3" y="205">8</text>
<text x="68.8" y="210.2">2</text>
<text x="208.7" y="210.2">1</text>
</g>
<text font-size="3.5" x="211.2" y="187.9">10/14/2025</text>
<g font-size="2.8">
<text x="175" y="173.8">TITLE</text>
<text x="174.3" y="185.8">SCALE</text>
<text x="201.2" y="186">DATE</text>
<text x="241.2" y="186">CLASS</text>
<text x="174.1" y="193.2">UNITS</text>
<text x="201.3" y="193.2">DWG NO</text>
<text x="262.8" y="192.6">REV</text>
<text x="175.1" y="202.4">DRAWN BY:</text>
<text x="226.1" y="205">SHEET</text>
<text x="240.6" y="205">OF</text>
</g>
</svg>
